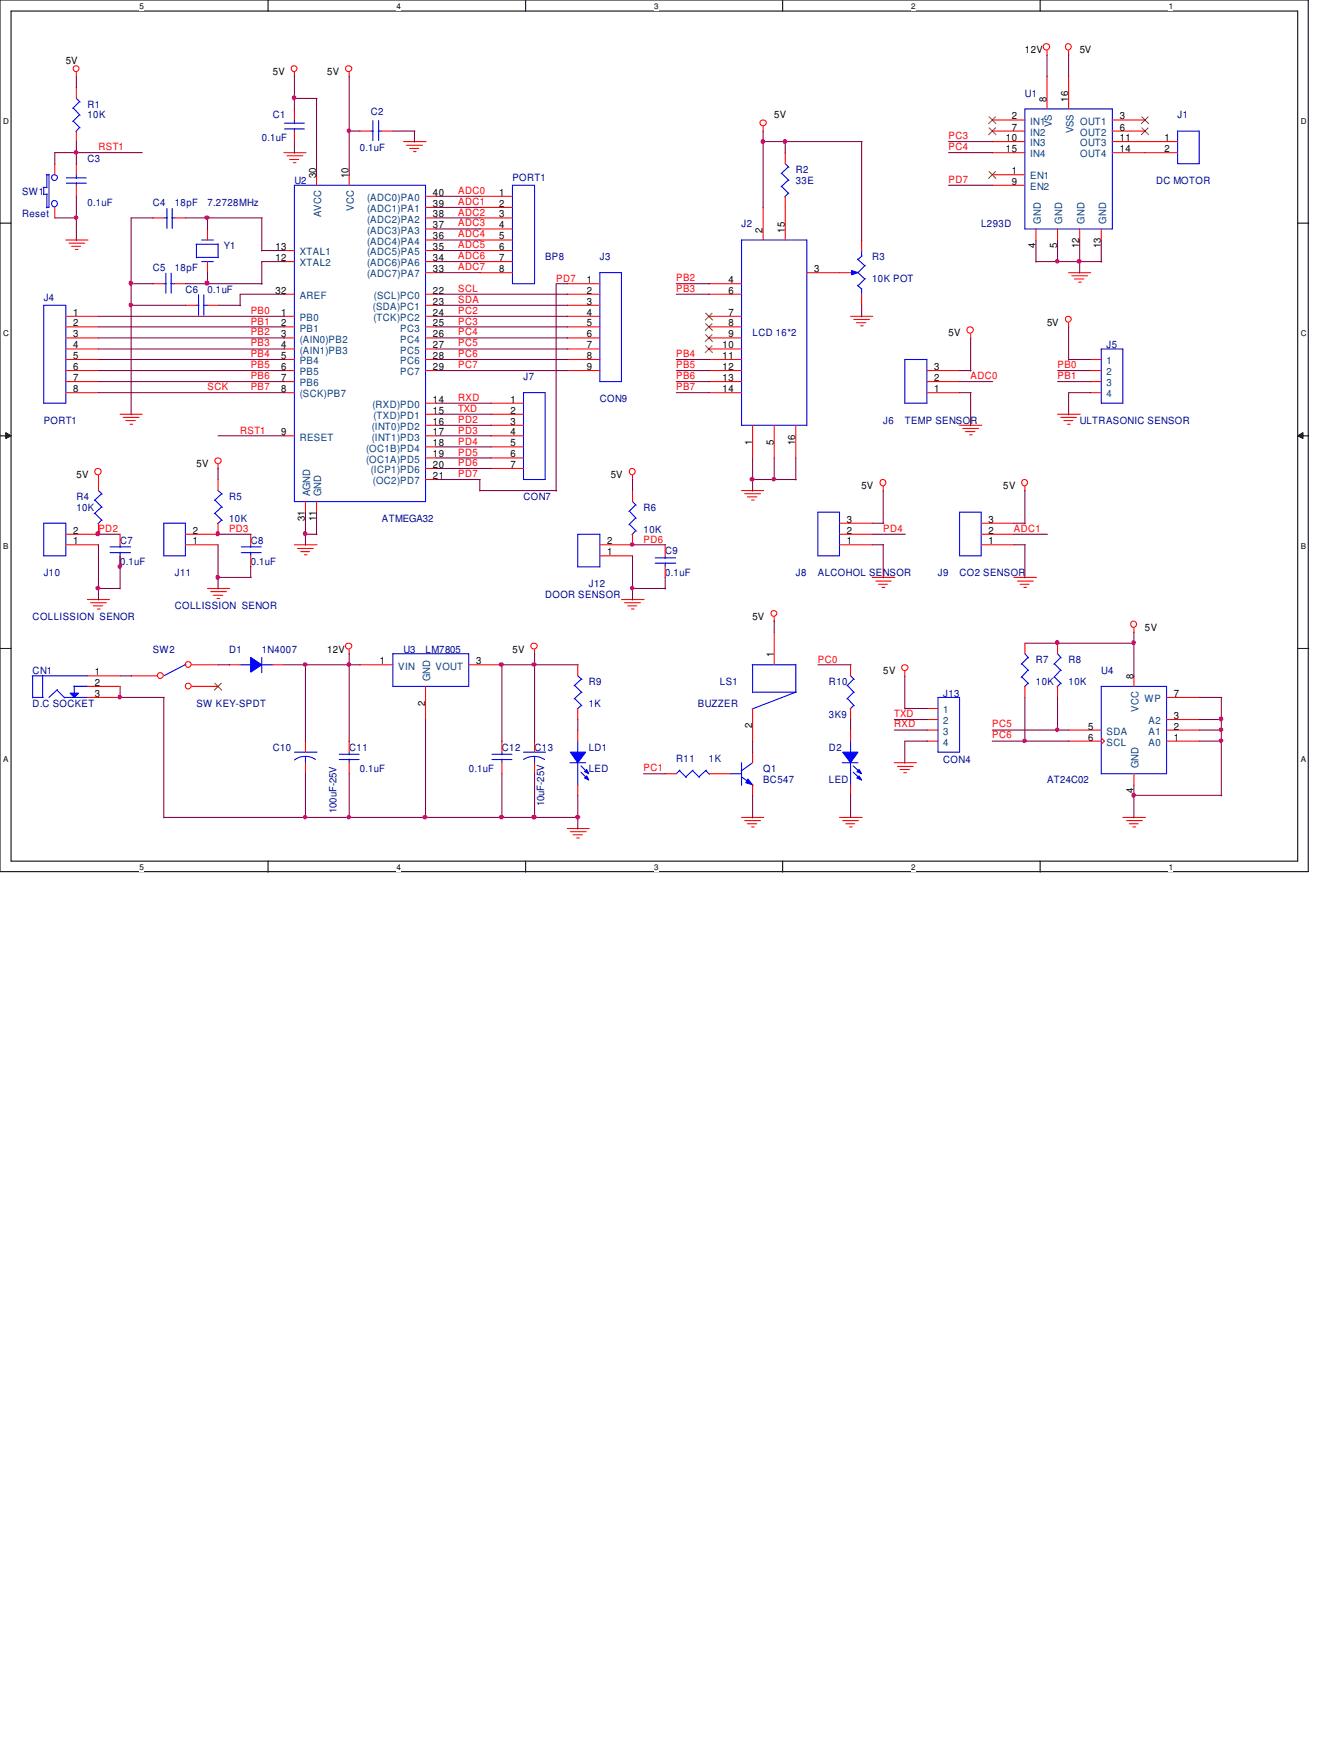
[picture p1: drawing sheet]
<svg xmlns="http://www.w3.org/2000/svg" width="216mm" height="279mm" viewBox="0 0 216 279" stroke-linecap="round" stroke-linejoin="round" font-family="sans-serif">
<path d="M0 0h210.3v140.2h-210.3zM1.8 1.8h206.8v136.7h-206.8z" fill="none" stroke="#000" stroke-width=".17"/>
<g fill="#fff">
<path d="M22.4 .3h.7v1.4h-.7z"/>
<path d="M22.4 138.8h.7v1.4h-.7z"/>
</g>
<path d="M43.1 0v1.8M43.1 138.5v1.8" fill="none" stroke="#000" stroke-width=".17"/>
<g fill="#fff">
<path d="M63.8 .3h.6v1.4h-.6z"/>
<path d="M63.8 138.8h.6v1.4h-.6z"/>
</g>
<path d="M84.5 0v1.8M84.5 138.5v1.8" fill="none" stroke="#000" stroke-width=".17"/>
<g fill="#fff">
<path d="M105.2 .3h.6v1.4h-.6z"/>
<path d="M105.2 138.8h.6v1.4h-.6z"/>
</g>
<path d="M125.8 0v1.8M125.8 138.5v1.8" fill="none" stroke="#000" stroke-width=".17"/>
<g fill="#fff">
<path d="M146.5 .3h.7v1.4h-.7z"/>
<path d="M146.5 138.8h.7v1.4h-.7z"/>
</g>
<path d="M167.2 0v1.8M167.2 138.5v1.8" fill="none" stroke="#000" stroke-width=".17"/>
<g fill="#fff">
<path d="M187.9 .3h.7v1.4h-.7z"/>
<path d="M187.9 138.8h.7v1.4h-.7z"/>
<path d="M.5 18.8h.9v1.4h-.9z"/>
<path d="M209.1 18.8h1v1.4h-1z"/>
<path d="M.5 52.9h.9v1.5h-.9z"/>
<path d="M209.1 52.9h1v1.5h-1z"/>
</g>
<path d="M0 35.9h1.8M208.6 35.9h1.8" fill="none" stroke="#000" stroke-width=".17"/>
<g fill="#fff">
<path d="M.5 87.1h.9v1.5h-.9z"/>
<path d="M209.1 87.1h.9v1.5h-.9z"/>
</g>
<path d="M0 70.1h1.8M208.6 70.1h1.8" fill="none" stroke="#000" stroke-width=".17"/>
<path d="M.9 69.6l.9 .5-.9 .4zM208.6 70.1l.9-.5v.9z" fill="#000"/>
<path d="M.9 69.6l.9 .5-.9 .4zM208.6 70.1l.9-.5v.9z" fill="none" stroke="#000" stroke-width=".16"/>
<g fill="#fff">
<path d="M.5 121.3h.8v1.5h-.8z"/>
<path d="M209.1 121.3h.8v1.5h-.8z"/>
</g>
<path d="M0 104.3h1.8M208.6 104.3h1.8" fill="none" stroke="#000" stroke-width=".17"/>
<g fill="none" stroke="#f00" stroke-width=".17">
<path d="M12.3 11.6v.8M47.3 11.6v.8M56.1 11.6v.8M168.3 8.1v.8M171.8 8.1v.8M10.6 38.6h3.5M11.1 39.1h2.5M11.5 39.6h1.5M45.6 24.6h3.6M46.1 25.1h2.6M46.6 25.7h1.4M47.2 26.2h.4"/>
<path d="M50.9 28.1v1.7M56.1 28.1v1.7M64.9 22.8h3.6M65.4 23.4h2.5M65.9 23.9h1.4M66.5 24.4h.4M68.4 38.6h1.7M68.4 31.6h1.7M68.4 33.4h1.7M68.4 35.1h1.7M68.4 36.8h1.7M122.7 20.3v.9"/>
<path d="M184.1 24.6h5.2M184.1 22.8h5.2M10.6 50.9h5.2M10.6 52.6h5.2M10.6 54.4h5.2M10.6 56.1h5.2M10.6 57.8h5.2M10.6 59.6h5.2M12.1 40.1h.4M45.6 50.9h1.7M45.6 40.3h1.7M45.6 42.1h1.7"/>
<path d="M45.6 47.3h1.7M45.6 52.6h1.7M45.6 54.4h1.7M45.6 56.1h1.7M45.6 57.8h1.7M45.6 59.6h1.7M68.4 50.9h1.7M68.4 43.9h1.7M68.4 40.3h1.7M68.4 42.1h1.7M68.4 47.3h1.7M68.4 49.1h1.7"/>
<path d="M68.4 52.6h1.7M68.4 54.4h1.7M68.4 56.1h1.7M68.4 57.8h1.7M68.4 59.6h1.7M136.7 50.9h3.6M137.2 51.4h2.6M137.7 51.9h1.5M138.3 52.4h.5M156 53.7v.7M171.8 51.9v.8M171.8 43.9h3.5"/>
<path d="M172.3 44.4h2.5M172.7 44.9h1.5M173.4 45.4h.4M175.3 57.8h1.7M175.3 59.6h1.7M10.6 61.4h5.2M10.6 63.2h5.2M15.8 76.5v.7M19.3 66.6h3.6M19.8 67.1h2.6M20.2 67.6h1.6M20.9 68.2h.4"/>
<path d="M35.1 74.7v.7M45.6 70.1h1.7M45.6 61.4h1.7M45.6 63.2h1.7M68.4 66.6h1.7M68.4 68.4h1.7M68.4 70.1h1.7M68.4 64.9h1.7M68.4 71.9h1.7M68.4 73.7h1.7M68.4 75.4h1.7M68.4 77.1h1.7"/>
<path d="M101.7 76.5v.7M119.2 78.9h3.6M119.7 79.4h2.6M120.1 79.9h1.6M142 78.2v.8M154.3 68.4h3.5M154.8 68.9h2.5M155.2 69.4h1.5M155.9 69.9h.4M164.8 78.2v.8M170 66.6h3.7M170.5 67.1h2.6"/>
<path d="M171 67.6h1.5M171.6 68.2h.4M175.3 61.4h1.7M175.3 63.2h1.7M14.1 96.4h3.5M14.6 96.9h2.5M15 97.5h1.5M15.7 98h.4M33.4 94.7h3.5M33.9 95.2h2.5M34.3 95.8h1.5M34.9 96.3h.4"/>
<path d="M40.3 85.9v1.7M40.3 89.4v1.8M47.3 87.6h3.7M47.8 88.2h2.6M48.3 88.7h1.5M48.9 89.2h.5M49.1 80.7v1.7M50.9 80.7v1.7M96.4 87.6h5.3M96.4 89.4h5.3M99.9 96.4h3.6M100.4 96.9h2.6"/>
<path d="M100.9 97.5h1.5M101.5 98h.4M120.8 80.4h.4M124.5 99.2v.8M140.2 92.9h3.6M140.8 93.5h2.5M141.2 94h1.5M141.8 94.5h.4M157.7 87.6h5.3M157.7 85.9h5.3M157.7 84.2h5.3M163 92.9h3.6"/>
<path d="M163.6 93.5h2.5M164 94h1.4M164.6 94.5h.4M49.1 119.2v1.8M56.1 104.5v.7M85.9 104.5v.7M145.5 108v.8M182.3 101v.8M49.1 122.7v1.8M91.2 133.3h3.5M91.7 133.8h2.5M92.1 134.3h1.5"/>
<path d="M92.7 134.8h.4M106.9 124.5h1.8M114 124.5h1.7M119.2 131.5h3.6M119.7 132h2.6M120.1 132.5h1.6M120.8 133h.4M135 131.5h3.6M135.5 132h2.5M136 132.5h1.4M136.6 133h.4M143.8 122.7h3.5"/>
<path d="M144.3 123.3h2.5M144.7 123.8h1.5M145.3 124.3h.4M180.5 131.5h3.6M181.1 132h2.5M181.5 132.5h1.5M182.1 133h.4"/>
<circle cx="12.2" cy="11" r=".48"/>
<circle cx="47.3" cy="11" r=".48"/>
<circle cx="56.1" cy="11" r=".5"/>
<circle cx="122.7" cy="19.8" r=".5"/>
<circle cx="168.2" cy="7.5" r=".52"/>
<circle cx="171.7" cy="7.5" r=".5"/>
<circle cx="155.9" cy="53.1" r=".52"/>
<circle cx="171.7" cy="51.3" r=".48"/>
<circle cx="15.7" cy="75.9" r=".52"/>
<circle cx="35.1" cy="74.1" r=".5"/>
<circle cx="101.6" cy="75.9" r=".5"/>
<circle cx="141.9" cy="77.6" r=".5"/>
<circle cx="164.7" cy="77.6" r=".5"/>
<circle cx="124.4" cy="98.7" r=".48"/>
<circle cx="56.1" cy="103.9" r=".5"/>
<circle cx="85.9" cy="103.9" r=".5"/>
<circle cx="145.5" cy="107.4" r=".5"/>
<circle cx="182.2" cy="100.4" r=".5"/>
</g>
<g fill="none" stroke="#00f" stroke-width=".17">
<path d="M47.3 29.8h21.1v50.9h-21.1zM189.3 21.1h3.5v5.2h-3.5zM7 49.1h3.6v15.8h-3.6zM177 56.1h3.5v8.8h-3.5zM38.8 88.9h3.2M38.8 88h3.2M40.3 87.6v.5M40.3 88.8v.6M92.9 85.9h3.5v5.3h-3.5zM154.3 82.4h3.4v7h-3.4zM92.9 119.2v1.9M47.3 121h3.7"/>
<path d="M49.1 121.7v1.1M50.7 122.2a2.88 2.88 0 0 0-3.4 .1M91.6 122.7h2.5M92.9 122.7v3.6M109.2 124l1.1 1.1M109.3 123.9l-.6 .6M111.3 124l1.1 1.1M111.4 123.9l-1.2 1.1M113.5 124l.5 .5M113.5 123.9l-1.1 1.1"/>
</g>
<path d="M91.7 121h2.4l-1.2 1.7z" fill-rule="evenodd" fill="#00f"/>
<path d="M91.7 121h2.4l-1.2 1.7z" fill="none" stroke="#00f" stroke-width=".17"/>
<path d="M94.3 124.8l.4 .7-.7-.4z" fill-rule="evenodd" fill="#00f"/>
<path d="M94.3 124.8l.4 .7-.7-.4z" fill="none" stroke="#00f" stroke-width=".17"/>
<path d="M94.3 123.8l.4 .7-.7-.4z" fill-rule="evenodd" fill="#00f"/>
<g fill="none" stroke="#00f" stroke-width=".17">
<path d="M164.8 17.5h14v19.3h-14zM6.9 30.1h.6M7 30.1v1.2M7 31.2h.6M7.5 28.1h.4M7.5 28.1v2.1M7.5 31.2v2.2M7.9 28v5.4h-.4M82.4 29.8h3.5v15.8h-3.5zM125.6 27.9l1.2 1.1M125.6 30l1.2 1.2M126.2 26.3l.6 .6"/>
<path d="M126.7 26.8l-1.1 1.1M126.7 29l-1.1 1.1M126.7 31.1l-.5 .6M26.3 84.2h3.5v5.2h-3.5zM131.5 82.4h3.5v7h-3.5zM29.9 106.8l-3.6 1.9M38.6 106.9h1.8M42.1 105.7v2.5M42.1 106.9h1.8M136.2 110.2l1.1 1.2M136.2 112.4l1.1 1.1M136.7 108.7l.6 .6"/>
<path d="M137.2 109.2l-1.1 1.1M137.2 111.3l-1.1 1.1M137.2 113.5l-.5 .5M54.5 122.2h3.2M54.5 121.3h3.2M56.1 121v.4M56.1 122.1v.6M79.1 122.2h3.2M79.1 121.3h3.2M80.7 121v.4M80.7 122.1v.6M93.4 123.2l1.1 1.1"/>
<path d="M93.4 124.2l1.1 1.1M94.3 123.8l.4 .7-.7-.4z"/>
<circle cx="8.7" cy="32.8" r=".5"/>
<circle cx="8.8" cy="28.6" r=".48"/>
</g>
<g fill="none" stroke="#f00" stroke-width=".17">
<path d="M159.5 19.3h5.3M168.3 12.3v5.2M171.8 12.3v5.2M178.8 19.3h5.3M8.8 26.3v1.8M8.8 33.4v1.7M77.1 31.6h5.3M77.1 33.4h5.3M77.1 35.1h5.3M77.1 36.8h5.3M77.1 38.6h5.3M126.2 24.6v1.7"/>
<path d="M126.2 31.6v1.8M159.5 21.1h5.3M159.5 22.8h5.3M159.5 24.6h5.3M159.5 28.1h5.3M159.5 29.8h5.3M166.5 36.8v1.8M170 36.8v1.8M173.6 36.8v1.8M177 36.8v1.8M178.8 21.1h5.3M178.8 22.8h5.3"/>
<path d="M178.8 24.6h5.3M77.1 40.3h5.3M77.1 42.1h5.3M77.1 43.9h5.3M29.8 87.6h5.3M29.8 85.9h5.3M135 87.6h5.2M135 85.9h5.2M135 84.2h5.2M21.1 108.7h4.2M30.8 106.9h4.3M30.8 110.4h4.3"/>
<path d="M56.1 119.2v1.8M80.7 119.2v1.8M92.9 117.4v1.8M136.7 106.9v1.8M136.7 114v1.7M56.1 122.7v1.8M80.7 122.7v1.8M92.9 126.2v1.7"/>
<circle cx="25.8" cy="108.7" r=".48"/>
<circle cx="30.3" cy="110.4" r=".48"/>
<circle cx="30.3" cy="106.9" r=".48"/>
</g>
<path d="M159 18.8l1.1 1.1M160 18.8l-1.1 1.1M183.6 18.8l1.1 1.1M184.6 18.8l-1.1 1.1M159 20.6l1.1 1.1M159 27.6l1.1 1.1M160 20.6l-1.1 1.1M160 27.6l-1.1 1.1M183.6 20.6l1.1 1.1M184.6 20.6l-1.1 1.1M34.5 109.9l1.1 1.1M35.6 109.9l-1.1 1.1" fill="none" stroke="#804000" stroke-width=".16"/>
<path d="M40.3 105.7l1.8 1.2-1.8 1.2z" fill-rule="evenodd" fill="#00f"/>
<g fill="none" stroke="#00f" stroke-width=".17">
<path d="M45.7 19.8h3.2M47.3 19.3v.6M59.9 19.4v3.2M60.9 19.4v3.2M31.5 39.3h3.6M31.6 39.3v2.2M32.4 38.6h1.9M35.1 39.2v2.2M45.7 20.7h3.2M47.3 20.7v.4M59.6 21.1h.4M60.8 21.1h.6"/>
<path d="M119.2 38.6h10.5v29.8h-10.5zM31.6 49.1h.4M31.6 41.4h3.5M31.9 47.4v3.3M32.4 42.1h1.9M32.7 49.1h.7M32.8 47.4v3.3M96.4 43.9h3.5v17.5h-3.5zM15.8 78.9l.6 .6M16.3 79.4l-1.1 1.1M7 84.2h3.6v5.2h-3.6zM15.2 80.4l1.2 1.2"/>
<path d="M15.2 82.6l1.2 1.1M16.3 81.5l-1.1 1.1M16.3 83.7l-.6 .5M105.3 90.6h3.3M105.3 89.7h3.3M106.9 89.4v.4M106.9 90.5v.7M40.3 105.7l1.8 1.2-1.8 1.2zM63.2 105.2h12.2v5.2h-12.2zM92.4 110.2l1.2 1.2M92.4 112.4l1.2 1.1M92.9 108.7l.7 .6"/>
<path d="M93.5 109.2l-1.2 1.1M93.5 111.3l-1.2 1.1M93.5 113.5l-.7 .5M164.3 106.8l1.1 1.1M164.3 108.9l1.1 1.1M164.8 105.2l.6 .6M165.3 105.7l-1.1 1.1M165.3 107.8l-1.1 1.2M165.3 109.9l-.6 .6M169.5 106.8l1.1 1.1M169.5 108.9l1.1 1.1M170 105.2l.6 .6"/>
<path d="M170.5 105.7l-1.1 1.1M170.5 107.8l-1.1 1.2M170.5 109.9l-.6 .6M177 110.4h10.5v14.1h-10.5zM84.2 122.2a3.1 3.1 0 0 1 3.3 0M84.2 121h3.5M85.9 121.7v1.1"/>
</g>
<g fill="none" stroke="#f00" stroke-width=".17">
<path d="M47.3 17.5v1.8M33.4 36.8v1.8M47.3 21.1v1.7M57.8 21.1h1.8M61.4 21.1h1.8M122.7 33.4v5.2M126.2 33.4v5.2M29.8 49.1h1.8M33.4 49.1h1.7M33.4 42.1v1.8M91.2 49.1h5.2M91.2 45.6h5.2"/>
<path d="M91.2 47.3h5.2M91.2 50.9h5.2M91.2 52.6h5.2M91.2 54.4h5.2M91.2 56.1h5.2M91.2 57.8h5.2M91.2 59.6h5.2M114 45.6h5.2M114 47.3h5.2M114 50.9h5.2M114 52.6h5.2M114 54.4h5.2"/>
<path d="M114 56.1h5.2M114 57.8h5.2M114 59.6h5.2M129.7 43.9h5.3M15.8 77.1v1.8M114 61.4h5.2M114 63.2h5.2M121 68.4v5.3M124.5 68.4v5.3M127.9 68.4v5.3M10.6 87.6h5.2M15.8 84.2v1.7h-5.2"/>
<path d="M106.9 87.6v1.8M106.9 91.2v1.7M36.8 106.9h1.8M43.9 106.9h1.7M57.8 106.9h5.4M68.4 110.4v5.3M75.4 106.9h5.3M85.9 119.2v1.8M92.9 106.9v1.8M92.9 114v1.7M164.8 103.5v1.7M164.8 110.4v1.8"/>
<path d="M170 103.5v1.7M170 110.4v1.8M171.8 119.2h5.2M171.8 117.4h5.2M177 118.7l.5 .5-.5 .5M182.3 108.7v1.7M187.5 119.2h5.3M187.5 117.4h5.3M187.5 115.7h5.3M187.5 112.2h5.3M85.9 122.7v1.8M182.3 124.5v1.7"/>
</g>
<path d="M113.5 50.4l1.1 1.1M113.5 52.1l1.1 1.1M113.5 53.8l1.1 1.1M113.5 55.6l1.1 1.1M114.5 50.4l-1.1 1.1M114.5 52.1l-1.1 1.1M114.5 53.8l-1.1 1.1M114.5 55.6l-1.1 1.1" fill="none" stroke="#804000" stroke-width=".16"/>
<path d="M11.3 111.5h1.3l-.7 .7z" fill="#00f"/>
<g fill="none" stroke="#00f" stroke-width=".17">
<path d="M11.8 17.4l1.1 1.1M11.8 19.5l1.1 1.1M12.3 15.8l.6 .6M12.8 16.3l-1.1 1.1M12.8 18.5l-1.1 1.1M12.8 20.5l-.6 .7M26.3 35.1h.6M26.8 33.5v3.2M27.6 35.1h.5M27.7 33.5v3.2M145.5 57.8h3.5v7.1h-3.5zM5.2 108.7h8.9"/>
<path d="M5.2 112.2h1.7M5.2 108.7v3.6M6.9 108.6v3.6M9.1 111l1.3 1.3M9.2 110.9l-1.3 1.3M10.3 112.2h3.8M11.3 111.5h1.3l-.7 .7zM11.9 110.4h2.2M11.9 110.3v1.2M120.9 106.9h7M121 106.9v4.5M121 111.3h7"/>
<path d="M127.9 106.8v4.5l-7 2.7M136.7 119.2v1.9M135.4 122.7h2.5M136.7 122.7v3.6"/>
</g>
<path d="M12.3 14.1v1.7M12.3 21.1v1.7M24.6 35.1h1.7M28.1 35.1h1.7M149 59.6h5.3M149 63.2h5.3M149 61.4h5.3M14.1 112.2h5.2M14.1 110.4h5.2M14.1 108.7h5.2M121 114v5.2M124.5 101.7v5.2" fill="none" stroke="#f00" stroke-width=".17"/>
<path d="M135.5 121h2.4l-1.2 1.7z" fill-rule="evenodd" fill="#00f"/>
<path d="M135.5 121h2.4l-1.2 1.7z" fill="none" stroke="#00f" stroke-width=".17"/>
<path d="M138.1 124.8l.4 .7-.7-.4z" fill-rule="evenodd" fill="#00f"/>
<path d="M138.1 124.8l.4 .7-.7-.4z" fill="none" stroke="#00f" stroke-width=".17"/>
<path d="M138.1 123.8l.4 .7-.7-.4z" fill-rule="evenodd" fill="#00f"/>
<g fill="none" stroke="#00f" stroke-width=".17">
<path d="M35.1 78.9l.6 .6M35.6 79.4l-1.1 1.1M34.5 80.4l1.2 1.2M34.5 82.6l1.2 1.1M35.6 81.5l-1.1 1.1M35.6 83.7l-.6 .5M117.3 124.5h1.9M119.2 125l1.9 1.3M119.2 122.7v3.6M121 122.7l-1.9 1.3M137.2 123.2l1.1 1.1M137.2 124.2l1.1 1.1"/>
<path d="M138.1 123.8l.4 .7-.7-.4z"/>
</g>
<path d="M35.1 77.1v1.8M35.1 84.2v1.7M136.7 117.4v1.8M136.7 126.2v1.7" fill="none" stroke="#f00" stroke-width=".17"/>
<path d="M120.2 125.3l.8 .9-1.1-.3z" fill="#00f"/>
<path d="M84.2 63.2h3.4v13.9h-3.4zM17.7 88.9h3.3M17.7 88h3.3M19.3 87.6v.5M19.3 88.8v.6M120.2 125.3l.8 .9-1.1-.3z" fill="none" stroke="#00f" stroke-width=".17"/>
<path d="M78.9 64.9h5.3M78.9 66.6h5.3M78.9 68.4h5.3M78.9 70.1h5.3M78.9 71.9h5.3M78.9 73.7h5.3M78.9 75.4h5.3M19.3 85.9v1.7M19.3 89.4v1.8M115.7 124.5h1.7M121 121v1.7M121 126.2v1.7" fill="none" stroke="#f00" stroke-width=".17"/>
<path d="M136.9 43.5l1 .4-1 .3z" fill="#00f"/>
<g fill="none" stroke="#00f" stroke-width=".17">
<path d="M10.7 28.6h3.2M10.7 29.5h3.2M12.3 28.1v.6M12.3 29.4v.4M26.3 45.6h.5M26.7 43.9v3.3M27.4 45.6h.7M27.5 43.9v3.3M136.7 43.9h.4M136.9 43.5l1 .4-1 .3zM137.8 45.9l.7 .6M137.8 43.8l1.2 1.1"/>
<path d="M137.8 41.7l1.2 1.1M138.5 40.2v1M138.5 46.4v.9M138.6 41.1l-.7 .6M139.1 44.8l-1.2 1.2M139.1 42.7l-1.2 1.2M101.2 82.2l1.1 1.2M101.2 84.3l1.1 1.1M101.7 80.7l.6 .6M102.2 81.2l-1.1 1.1M102.2 83.3l-1.1 1.1M102.2 85.3l-.6 .7"/>
<path d="M150.8 112.2h3.5v8.8h-3.5z"/>
</g>
<g fill="none" stroke="#f00" stroke-width=".17">
<path d="M12.3 26.3v1.8M12.3 29.8v1.8M138.5 38.6v1.7M24.6 45.6h1.7M28.1 45.6h1.7M135 43.9h1.7M138.5 47.3v1.8M101.7 78.9v1.8M101.7 85.9v1.7M149 114h1.8M149 115.7h1.8M149 117.4h1.8"/>
<path d="M149 119.2h1.8"/>
</g>
<g fill="none" stroke="#800040" stroke-width=".17">
<path d="M12.3 12.3v1.8M47.3 12.2v5.4M47.3 15.8h3.7M50.9 15.8v12.4M56.1 12.3v15.9M168.3 8.8v3.6M171.8 8.8v3.6M8.8 35.1h3.6M12.3 22.8v3.6M12.3 31.6v7.1M22.9 24.6h-14.1v1.8M24.6 35.1h-3.5v31.6"/>
<path d="M29.8 35.1h12.4M33.4 35.1v1.8M42.1 35.1v5.3M47.3 22.8v1.8M56.1 21.1h1.8M63.2 21.1h3.5M66.6 21.1v1.8M70.1 35.1h7.1M70.1 31.6h7.1M70.1 38.6h7.1M70.1 36.8h7.1M70.1 33.4h7.1"/>
<path d="M122.7 21.1v12.3M122.7 22.8h15.9M126.2 22.8v1.8M138.5 22.8v15.9M152.5 24.6h7.1M152.5 22.8h7.1M152.5 29.8h7.1M166.5 38.6v3.6M170 38.6v3.6M173.6 38.6v5.3M177 38.6v3.6M15.8 59.6h29.9"/>
<path d="M15.8 52.6h29.9M15.8 54.4h29.9M15.8 50.9h29.9M15.8 56.1h29.9M15.8 57.8h29.9M21.1 45.6h3.5M21.1 49.1h8.8M29.8 45.6h12.4M33.4 43.9v1.8M35.1 49.1h3.6M42.1 40.3h3.6M45.7 42.1h-3.6v3.6"/>
<path d="M45.7 47.3h-7.1v1.9M70.1 59.6h21.2M70.1 52.6h21.2M70.1 54.4h21.2M70.1 40.3h7.1M70.1 50.9h21.2M70.1 56.1h21.2M70.1 47.3h21.2M70.1 43.9h7.1M70.1 57.8h21.2M70.1 49.1h21.2M70.1 42.1h7.1"/>
<path d="M91.3 45.6h-1.9v33.4M108.7 59.6h5.3M108.7 45.6h5.3M108.7 47.3h5.3M108.7 57.8h5.3M138.5 49.1v1.9M154.3 59.6h1.8M156 54.4v5.3M166.5 42.1h10.6M170 59.6h5.3M171.8 57.8h3.5M171.8 52.6v5.3"/>
<path d="M15.8 61.4h29.9M15.8 63.2h29.9M35.1 70.1h10.6M35.1 75.3v1.8M70.1 73.7h8.9M70.1 75.4h8.9M70.1 68.4h8.9M70.1 66.6h8.9M70.1 70.1h8.9M70.1 64.9h8.9M70.1 77.1h7.1M70.1 71.9h8.9"/>
<path d="M77.1 77.1v1.9M77.1 78.9h12.4M101.7 77.1v1.9M108.7 61.4h5.3M108.7 63.2h5.3M121 77.1h7M121 73.7v5.3M124.5 73.7v3.5M127.9 73.7v3.5M142 78.9v5.3M154.3 61.4h5.3M154.3 63.2h1.8"/>
<path d="M156 63.2v5.3M164.8 78.9v5.3M170 61.4h5.3M175.3 63.2h-3.5v3.5M15.7 85.9h3.6M15.7 94.7h3.6M15.8 87.6v8.9M19.3 89.4v5.3M35.1 87.6v7.1M35.1 85.9h5.3M35.1 92.9h5.3M40.3 91.1v1.8"/>
<path d="M49.1 82.4v5.3M49.1 85.9h1.9M50.9 82.4v3.6M101.7 94.7h5.3M101.7 89.4v7.1M101.7 87.6h5.3M106.9 92.9v1.8M124.5 99.8v1.9M140.2 85.9h5.3M140.2 87.6h1.9M140.2 84.2h1.9M142 87.6v5.4"/>
<path d="M163 85.9h5.4M163 87.6h1.8M163 84.2h1.8M164.8 87.6v5.4M19.3 110.4v1.9M19.3 112.2h7.1M19.3 108.7h1.9M26.3 112.2v19.4M35.1 106.9h1.8M45.6 106.9h12.3M49.1 106.9v12.4M56.1 105.2v14.1"/>
<path d="M68.4 115.7v15.9M85.9 105.2v14.1M92.9 115.7v1.8M93 106.9h-12.3v12.4M121 119.2v1.9M131.5 106.9h5.3M136.7 115.7v1.7M143.8 115.7h5.3M143.8 117.4h5.3M145.5 108.7v5.3M145.5 114h3.6M149.1 119.2h-3.6v3.6"/>
<path d="M159.5 117.4h12.4M159.5 119.2h12.4M164.8 103.5h17.6M164.8 112.2v7.1M170 112.2v5.3M182.3 101.7v7.1M192.8 115.7h3.6M192.8 117.4h3.6M192.8 119.2h3.6M192.8 112.2h3.6M196.3 112.2v15.8M26.3 131.5h66.7"/>
<path d="M49.1 124.5v7.1M56.1 124.5v7.1M80.7 124.5v7.1M85.9 124.5v7.1M92.9 127.9v5.5M103.5 124.5h3.5M121 127.9v3.7M136.7 127.8v3.7M182.3 127.9h14.1M182.3 126.2v5.4"/>
</g>
<circle cx="12.2" cy="35" r=".31" fill="#f0f"/>
<circle cx="12.2" cy="35" r=".31" fill="none" stroke="#f0f" stroke-width=".17"/>
<circle cx="33.3" cy="35" r=".33" fill="#f0f"/>
<circle cx="33.3" cy="35" r=".33" fill="none" stroke="#f0f" stroke-width=".17"/>
<circle cx="33.3" cy="45.5" r=".35" fill="#f0f"/>
<circle cx="33.3" cy="45.5" r=".35" fill="none" stroke="#f0f" stroke-width=".17"/>
<circle cx="12.2" cy="24.5" r=".31" fill="#f0f"/>
<circle cx="12.2" cy="24.5" r=".31" fill="none" stroke="#f0f" stroke-width=".17"/>
<circle cx="49.1" cy="106.9" r=".31" fill="#f0f"/>
<circle cx="49.1" cy="106.9" r=".31" fill="none" stroke="#f0f" stroke-width=".17"/>
<circle cx="56.1" cy="106.9" r=".31" fill="#f0f"/>
<circle cx="56.1" cy="106.9" r=".31" fill="none" stroke="#f0f" stroke-width=".17"/>
<circle cx="47.3" cy="15.7" r=".33" fill="#f0f"/>
<circle cx="47.3" cy="15.7" r=".33" fill="none" stroke="#f0f" stroke-width=".17"/>
<circle cx="122.6" cy="22.8" r=".33" fill="#f0f"/>
<circle cx="122.6" cy="22.8" r=".33" fill="none" stroke="#f0f" stroke-width=".17"/>
<circle cx="21" cy="45.5" r=".33" fill="#f0f"/>
<circle cx="21" cy="45.5" r=".33" fill="none" stroke="#f0f" stroke-width=".17"/>
<circle cx="21" cy="49.1" r=".31" fill="#f0f"/>
<circle cx="21" cy="49.1" r=".31" fill="none" stroke="#f0f" stroke-width=".17"/>
<circle cx="85.9" cy="131.4" r=".33" fill="#f0f"/>
<circle cx="85.9" cy="131.4" r=".33" fill="none" stroke="#f0f" stroke-width=".17"/>
<circle cx="92.9" cy="131.4" r=".33" fill="#f0f"/>
<circle cx="92.9" cy="131.4" r=".33" fill="none" stroke="#f0f" stroke-width=".17"/>
<circle cx="80.6" cy="106.9" r=".33" fill="#f0f"/>
<circle cx="80.6" cy="106.9" r=".33" fill="none" stroke="#f0f" stroke-width=".17"/>
<circle cx="56.1" cy="21" r=".31" fill="#f0f"/>
<circle cx="56.1" cy="21" r=".31" fill="none" stroke="#f0f" stroke-width=".17"/>
<circle cx="85.9" cy="106.9" r=".33" fill="#f0f"/>
<circle cx="85.9" cy="106.9" r=".33" fill="none" stroke="#f0f" stroke-width=".17"/>
<circle cx="126.2" cy="22.8" r=".33" fill="#f0f"/>
<circle cx="126.2" cy="22.8" r=".33" fill="none" stroke="#f0f" stroke-width=".17"/>
<circle cx="35" cy="92.9" r=".33" fill="#f0f"/>
<circle cx="35" cy="92.9" r=".33" fill="none" stroke="#f0f" stroke-width=".17"/>
<circle cx="15.7" cy="85.8" r=".35" fill="#f0f"/>
<circle cx="15.7" cy="85.8" r=".35" fill="none" stroke="#f0f" stroke-width=".17"/>
<circle cx="19.3" cy="91.1" r=".31" fill="#f0f"/>
<circle cx="19.3" cy="91.1" r=".31" fill="none" stroke="#f0f" stroke-width=".17"/>
<circle cx="56.1" cy="131.4" r=".31" fill="#f0f"/>
<circle cx="56.1" cy="131.4" r=".31" fill="none" stroke="#f0f" stroke-width=".17"/>
<circle cx="80.6" cy="131.4" r=".33" fill="#f0f"/>
<circle cx="80.6" cy="131.4" r=".33" fill="none" stroke="#f0f" stroke-width=".17"/>
<circle cx="15.8" cy="94.6" r=".33" fill="#f0f"/>
<circle cx="15.8" cy="94.6" r=".33" fill="none" stroke="#f0f" stroke-width=".17"/>
<circle cx="49" cy="85.8" r=".33" fill="#f0f"/>
<circle cx="49" cy="85.8" r=".33" fill="none" stroke="#f0f" stroke-width=".17"/>
<circle cx="120.9" cy="77.1" r=".33" fill="#f0f"/>
<circle cx="120.9" cy="77.1" r=".33" fill="none" stroke="#f0f" stroke-width=".17"/>
<circle cx="124.4" cy="77.1" r=".31" fill="#f0f"/>
<circle cx="124.4" cy="77.1" r=".31" fill="none" stroke="#f0f" stroke-width=".17"/>
<circle cx="49.1" cy="131.4" r=".31" fill="#f0f"/>
<circle cx="49.1" cy="131.4" r=".31" fill="none" stroke="#f0f" stroke-width=".17"/>
<circle cx="68.3" cy="131.4" r=".33" fill="#f0f"/>
<circle cx="68.3" cy="131.4" r=".33" fill="none" stroke="#f0f" stroke-width=".17"/>
<circle cx="85.9" cy="131.4" r=".33" fill="#f0f"/>
<circle cx="85.9" cy="131.4" r=".33" fill="none" stroke="#f0f" stroke-width=".17"/>
<circle cx="35" cy="85.8" r=".33" fill="#f0f"/>
<circle cx="35" cy="85.8" r=".33" fill="none" stroke="#f0f" stroke-width=".17"/>
<circle cx="101.6" cy="94.6" r=".31" fill="#f0f"/>
<circle cx="101.6" cy="94.6" r=".31" fill="none" stroke="#f0f" stroke-width=".17"/>
<circle cx="101.6" cy="87.6" r=".31" fill="#f0f"/>
<circle cx="101.6" cy="87.6" r=".31" fill="none" stroke="#f0f" stroke-width=".17"/>
<circle cx="169.9" cy="103.4" r=".33" fill="#f0f"/>
<circle cx="169.9" cy="103.4" r=".33" fill="none" stroke="#f0f" stroke-width=".17"/>
<circle cx="182.2" cy="127.9" r=".33" fill="#f0f"/>
<circle cx="182.2" cy="127.9" r=".33" fill="none" stroke="#f0f" stroke-width=".17"/>
<circle cx="182.2" cy="103.4" r=".33" fill="#f0f"/>
<circle cx="182.2" cy="103.4" r=".33" fill="none" stroke="#f0f" stroke-width=".17"/>
<circle cx="173.5" cy="42" r=".33" fill="#f0f"/>
<circle cx="173.5" cy="42" r=".33" fill="none" stroke="#f0f" stroke-width=".17"/>
<circle cx="170" cy="117.4" r=".31" fill="#f0f"/>
<circle cx="170" cy="117.4" r=".31" fill="none" stroke="#f0f" stroke-width=".17"/>
<circle cx="196.3" cy="115.6" r=".33" fill="#f0f"/>
<circle cx="196.3" cy="115.6" r=".33" fill="none" stroke="#f0f" stroke-width=".17"/>
<circle cx="164.7" cy="119.2" r=".31" fill="#f0f"/>
<circle cx="164.7" cy="119.2" r=".31" fill="none" stroke="#f0f" stroke-width=".17"/>
<circle cx="170" cy="42" r=".31" fill="#f0f"/>
<circle cx="170" cy="42" r=".31" fill="none" stroke="#f0f" stroke-width=".17"/>
<circle cx="196.3" cy="119.2" r=".31" fill="#f0f"/>
<circle cx="196.3" cy="119.2" r=".31" fill="none" stroke="#f0f" stroke-width=".17"/>
<circle cx="196.3" cy="117.4" r=".31" fill="#f0f"/>
<circle cx="196.3" cy="117.4" r=".31" fill="none" stroke="#f0f" stroke-width=".17"/>
<circle cx="19.3" cy="112.1" r=".31" fill="#f0f"/>
<circle cx="19.3" cy="112.1" r=".31" fill="none" stroke="#f0f" stroke-width=".17"/>
<g font-size="1.6">
<text x="10.6" y="10.3">5V</text>
<text x="164.8" y="8.6">12V</text>
<text x="173.6" y="8.6">5V</text>
<text x="43.9" y="12.1">5V</text>
<text x="52.6" y="12.1">5V</text>
<text x="168.2" y="16.3" transform="rotate(-90 168.2 16.3)">8</text>
<text x="171.7" y="16.3" transform="rotate(-90 171.7 16.3)">16</text>
<text x="124.5" y="19">5V</text>
<text x="161.7" y="22.7">10</text>
<text x="162.6" y="19.2">2</text>
<text x="162.6" y="21">7</text>
<text x="180" y="19.2">3</text>
<text x="180" y="21">6</text>
<text x="180" y="22.7">11</text>
<text x="187.2" y="22.7">1</text>
<text x="50.8" y="28.6" transform="rotate(-90 50.8 28.6)">30</text>
<text x="56" y="28.6" transform="rotate(-90 56 28.6)">10</text>
<text x="161.7" y="24.5">15</text>
<text x="162.6" y="28">1</text>
<text x="162.6" y="29.7">9</text>
<text x="180" y="24.5">14</text>
<text x="187.2" y="24.5">2</text>
<text x="69.6" y="31.5">40</text>
<text x="69.6" y="33.3">39</text>
<text x="69.6" y="35">38</text>
<text x="80.3" y="31.5">1</text>
<text x="80.3" y="33.3">2</text>
<text x="80.3" y="35">3</text>
<text x="44.3" y="40.2">13</text>
<text x="44.3" y="42">12</text>
<text x="69.6" y="36.7">37</text>
<text x="69.6" y="38.5">36</text>
<text x="69.6" y="40.2">35</text>
<text x="69.6" y="42">34</text>
<text x="80.3" y="36.7">4</text>
<text x="80.3" y="38.5">5</text>
<text x="80.3" y="40.2">6</text>
<text x="80.3" y="42">7</text>
<text x="122.6" y="37.4" transform="rotate(-90 122.6 37.4)">2</text>
<text x="126.2" y="37.4" transform="rotate(-90 126.2 37.4)">15</text>
<text x="166.5" y="40" transform="rotate(-90 166.5 40)">4</text>
<text x="169.9" y="40" transform="rotate(-90 169.9 40)">5</text>
<text x="173.5" y="40" transform="rotate(-90 173.5 40)">12</text>
<text x="177" y="40" transform="rotate(-90 177 40)">13</text>
<text x="44.3" y="47.2">32</text>
<text x="69.6" y="47.2">22</text>
<text x="69.6" y="43.8">33</text>
<text x="80.3" y="43.8">8</text>
<text x="94.3" y="45.6">1</text>
<text x="94.3" y="47.2">2</text>
<text x="117.1" y="45.6">4</text>
<text x="117.1" y="47.2">6</text>
<text x="130.9" y="43.8">3</text>
<text x="11.8" y="50.8">1</text>
<text x="11.8" y="52.5">2</text>
<text x="45.2" y="50.8">1</text>
<text x="45.2" y="52.5">2</text>
<text x="69.6" y="49">23</text>
<text x="69.6" y="50.8">24</text>
<text x="69.6" y="52.5">25</text>
<text x="94.3" y="49">3</text>
<text x="94.3" y="50.8">4</text>
<text x="94.3" y="52.5">5</text>
<text x="117.1" y="50.8">7</text>
<text x="117.1" y="52.5">8</text>
<text x="168.3" y="52.4">5V</text>
<text x="11.8" y="54.3">3</text>
<text x="11.8" y="56">4</text>
<text x="11.8" y="57.7">5</text>
<text x="11.8" y="59.5">6</text>
<text x="45.2" y="54.3">3</text>
<text x="45.2" y="56">4</text>
<text x="45.2" y="57.7">5</text>
<text x="45.2" y="59.5">6</text>
<text x="69.6" y="54.3">26</text>
<text x="69.6" y="56">27</text>
<text x="69.6" y="57.7">28</text>
<text x="69.6" y="59.5">29</text>
<text x="94.3" y="54.3">6</text>
<text x="94.3" y="56">7</text>
<text x="94.3" y="57.7">8</text>
<text x="94.3" y="59.5">9</text>
<text x="116.2" y="56">10</text>
<text x="116.2" y="57.7">11</text>
<text x="116.2" y="59.5">12</text>
<text x="117.1" y="54.3">9</text>
<text x="150.2" y="59.5">3</text>
<text x="152.5" y="54.1">5V</text>
<text x="11.8" y="61.3">7</text>
<text x="11.8" y="63.1">8</text>
<text x="45.2" y="61.3">7</text>
<text x="45.2" y="63.1">8</text>
<text x="69.6" y="64.8">14</text>
<text x="82" y="64.8">1</text>
<text x="116.2" y="61.3">13</text>
<text x="116.2" y="63.1">14</text>
<text x="150.2" y="63.1">1</text>
<text x="150.2" y="61.3">2</text>
<text x="45.2" y="70">9</text>
<text x="69.6" y="66.5">15</text>
<text x="69.6" y="68.3">16</text>
<text x="69.6" y="70">17</text>
<text x="69.6" y="71.8">18</text>
<text x="82" y="66.5">2</text>
<text x="82" y="68.3">3</text>
<text x="82" y="70">4</text>
<text x="82" y="71.8">5</text>
<text x="120.9" y="71.5" transform="rotate(-90 120.9 71.5)">1</text>
<text x="124.4" y="71.5" transform="rotate(-90 124.4 71.5)">5</text>
<text x="127.8" y="71.5" transform="rotate(-90 127.8 71.5)">16</text>
<text x="12.3" y="76.9">5V</text>
<text x="31.6" y="75.2">5V</text>
<text x="69.6" y="73.6">19</text>
<text x="69.6" y="75.3">20</text>
<text x="69.6" y="77">21</text>
<text x="82" y="73.6">6</text>
<text x="82" y="75.3">7</text>
<text x="98.2" y="76.9">5V</text>
<text x="49" y="83.8" transform="rotate(-90 49 83.8)">31</text>
<text x="50.8" y="83.8" transform="rotate(-90 50.8 83.8)">11</text>
<text x="138.5" y="78.7">5V</text>
<text x="161.3" y="78.7">5V</text>
<text x="11.8" y="87.5">1</text>
<text x="11.8" y="85.9">2</text>
<text x="31" y="87.5">1</text>
<text x="31" y="85.9">2</text>
<text x="97.6" y="89.3">1</text>
<text x="97.6" y="87.5">2</text>
<text x="136.1" y="87.5">1</text>
<text x="136.1" y="85.9">2</text>
<text x="136.1" y="84.1">3</text>
<text x="158.9" y="87.5">1</text>
<text x="158.9" y="85.9">2</text>
<text x="158.9" y="84.1">3</text>
<text x="121" y="99.7">5V</text>
<text x="184.1" y="101.4">5V</text>
<text x="52.6" y="105">12V</text>
<text x="61" y="106.8">1</text>
<text x="76.5" y="106.8">3</text>
<text x="82.4" y="105">5V</text>
<text x="124.4" y="105.7" transform="rotate(-90 124.4 105.7)">1</text>
<text x="15.2" y="112.1">3</text>
<text x="15.2" y="110.3">2</text>
<text x="15.2" y="108.6">1</text>
<text x="68.3" y="113.5" transform="rotate(-90 68.3 113.5)">2</text>
<text x="142" y="108.5">5V</text>
<text x="182.2" y="109.2" transform="rotate(-90 182.2 109.2)">8</text>
<text x="188.7" y="112.1">7</text>
<text x="120.9" y="117.1" transform="rotate(-90 120.9 117.1)">2</text>
<text x="174.9" y="117.3">5</text>
<text x="174.9" y="119.1">6</text>
<text x="188.7" y="119.1">1</text>
<text x="188.7" y="117.3">2</text>
<text x="188.7" y="115.7">3</text>
<text x="182.2" y="127.6" transform="rotate(-90 182.2 127.6)">4</text>
</g>
<g font-size="1.6" fill="#000080">
<text x="14.1" y="17.4">R1</text>
<text x="164.8" y="15.6">U1</text>
<text x="14.1" y="19">10K</text>
<text x="42.1" y="22.6">0.1uF</text>
<text x="43.9" y="19">C1</text>
<text x="59.6" y="18.5">C2</text>
<text x="189.3" y="19">J1</text>
<text x="14.1" y="26.1">C3</text>
<text x="47.3" y="29.6">U2</text>
<text x="57.8" y="24.3">0.1uF</text>
<text x="82.4" y="29">PORT1</text>
<text x="127.9" y="27.9">R2</text>
<text x="127.9" y="29.6">33E</text>
<text x="185.8" y="29.6">DC MOTOR</text>
<text x="3.6" y="31.3">SW1</text>
<text x="3.6" y="34.9">Reset</text>
<text x="14.1" y="33.1">0.1uF</text>
<text x="24.6" y="33.1">C4</text>
<text x="28.1" y="33.1">18pF</text>
<text x="33.4" y="33.1">7.2728MHz</text>
<text x="36" y="40.1">Y1</text>
<text x="87.6" y="41.8">BP8</text>
<text x="96.4" y="41.8">J3</text>
<text x="119.2" y="36.6">J2</text>
<text x="140.2" y="41.8">R3</text>
<text x="157.7" y="36.6">L293D</text>
<text x="24.6" y="43.6">C5</text>
<text x="28.1" y="43.6">18pF</text>
<text x="29.8" y="47.2">C6</text>
<text x="33.4" y="47.2">0.1uF</text>
<text x="140.2" y="45.4">10K POT</text>
<text x="7" y="48.3">J4</text>
<text x="121" y="54.1">LCD 16*2</text>
<text x="177.9" y="56">J5</text>
<text x="84.2" y="61.1">J7</text>
<text x="96.4" y="64.7">CON9</text>
<text x="7" y="68.2">PORT1</text>
<text x="142" y="68.2">J6</text>
<text x="145.5" y="68.2">TEMP SENSOR</text>
<text x="173.6" y="68.2">ULTRASONIC SENSOR</text>
<text x="12.3" y="80.4">R4</text>
<text x="12.3" y="82.2">10K</text>
<text x="36.8" y="80.4">R5</text>
<text x="36.8" y="83.9">10K</text>
<text x="61.4" y="83.9">ATMEGA32</text>
<text x="84.2" y="80.4">CON7</text>
<text x="103.5" y="82.2">R6</text>
<text x="19.3" y="87.5">C7</text>
<text x="40.3" y="87.5">C8</text>
<text x="103.5" y="85.7">10K</text>
<text x="106.9" y="89.2">C9</text>
<text x="7" y="92.7">J10</text>
<text x="19.3" y="90.9">0.1uF</text>
<text x="28.1" y="92.7">J11</text>
<text x="40.3" y="90.9">0.1uF</text>
<text x="94.7" y="94.4">J12</text>
<text x="106.9" y="92.7">0.1uF</text>
<text x="127.9" y="92.7">J8</text>
<text x="131.5" y="92.7">ALCOHOL SENSOR</text>
<text x="150.8" y="92.7">J9</text>
<text x="154.3" y="92.7">CO2 SENSOR</text>
<text x="5.2" y="99.7">COLLISSION SENOR</text>
<text x="28.1" y="98">COLLISSION SENOR</text>
<text x="87.6" y="96.2">DOOR SENSOR</text>
<text x="24.6" y="105">SW2</text>
<text x="36.8" y="105">D1</text>
<text x="42.1" y="105">1N4007</text>
<text x="64.9" y="105">U3</text>
<text x="68.4" y="105">LM7805</text>
<text x="166.5" y="106.7">R7</text>
<text x="171.8" y="106.7">R8</text>
<text x="5.2" y="108.5">CN1</text>
<text x="5.2" y="113.7">D.C SOCKET</text>
<text x="31.6" y="113.7">SW KEY-SPDT</text>
<text x="94.7" y="110.2">R9</text>
<text x="94.7" y="113.7">1K</text>
<text x="112.2" y="113.7">BUZZER</text>
<text x="115.7" y="110.2">LS1</text>
<text x="133.3" y="110.2">R10</text>
<text x="151.6" y="112.1">J13</text>
<text x="166.5" y="110.2">10K</text>
<text x="171.8" y="110.2">10K</text>
<text x="177" y="108.5">U4</text>
<text x="133.3" y="115.5">3K9</text>
<text x="43.9" y="120.7">C10</text>
<text x="56.1" y="120.7">C11</text>
<text x="57.8" y="124.2">0.1uF</text>
<text x="75.4" y="124.2">0.1uF</text>
<text x="80.7" y="120.7">C12</text>
<text x="85.9" y="120.7">C13</text>
<text x="94.7" y="120.7">LD1</text>
<text x="94.7" y="124.2">LED</text>
<text x="108.7" y="122.5">R11</text>
<text x="114" y="122.5">1K</text>
<text x="122.7" y="124.2">Q1</text>
<text x="122.7" y="126">BC547</text>
<text x="133.3" y="120.7">D2</text>
<text x="133.3" y="126">LED</text>
<text x="151.6" y="122.7">CON4</text>
<text x="168.3" y="126">AT24C02</text>
<text x="54.1" y="130.8" transform="rotate(-90 54.1 130.8)">100uF-25V</text>
<text x="87.5" y="129.7" transform="rotate(-90 87.5 129.7)">10uF-25V</text>
</g>
<g font-size="1.6" fill="#f00">
<text x="152.5" y="22.4">PC3</text>
<text x="15.8" y="24.1">RST1</text>
<text x="152.5" y="24.1">PC4</text>
<text x="152.5" y="29.4">PD7</text>
<text x="73.7" y="34.7">ADC2</text>
<text x="73.7" y="31.2">ADC0</text>
<text x="73.7" y="32.9">ADC1</text>
<text x="73.7" y="41.7">ADC6</text>
<text x="73.7" y="40">ADC5</text>
<text x="73.7" y="38.2">ADC4</text>
<text x="73.7" y="36.4">ADC3</text>
<text x="73.7" y="43.4">ADC7</text>
<text x="73.7" y="46.9">SCL</text>
<text x="89.4" y="45.4">PD7</text>
<text x="108.7" y="46.9">PB3</text>
<text x="108.7" y="45.2">PB2</text>
<text x="40.3" y="52.2">PB1</text>
<text x="40.3" y="53.9">PB2</text>
<text x="40.3" y="50.5">PB0</text>
<text x="73.7" y="53.9">PC4</text>
<text x="73.7" y="52.2">PC3</text>
<text x="73.7" y="48.7">SDA</text>
<text x="73.7" y="50.5">PC2</text>
<text x="40.3" y="57.5">PB4</text>
<text x="40.3" y="59.2">PB5</text>
<text x="40.3" y="55.7">PB3</text>
<text x="73.7" y="55.7">PC5</text>
<text x="73.7" y="57.5">PC6</text>
<text x="73.7" y="59.2">PC7</text>
<text x="108.7" y="57.5">PB4</text>
<text x="108.7" y="59.2">PB5</text>
<text x="170" y="59.2">PB0</text>
<text x="33.4" y="62.7">SCK</text>
<text x="40.3" y="61">PB6</text>
<text x="40.3" y="62.7">PB7</text>
<text x="73.7" y="64.4">RXD</text>
<text x="108.7" y="61">PB6</text>
<text x="108.7" y="62.7">PB7</text>
<text x="156" y="61">ADC0</text>
<text x="170" y="61">PB1</text>
<text x="38.6" y="69.8">RST1</text>
<text x="73.7" y="66.2">TXD</text>
<text x="73.7" y="69.8">PD3</text>
<text x="73.7" y="71.6">PD4</text>
<text x="73.7" y="68">PD2</text>
<text x="73.7" y="76.7">PD7</text>
<text x="73.7" y="73.4">PD5</text>
<text x="73.7" y="75">PD6</text>
<text x="15.8" y="85.5">PD2</text>
<text x="36.8" y="85.5">PD3</text>
<text x="103.5" y="87.3">PD6</text>
<text x="142" y="85.5">PD4</text>
<text x="163" y="85.5">ADC1</text>
<text x="131.5" y="106.7">PC0</text>
<text x="143.8" y="115.3">TXD</text>
<text x="143.8" y="117">RXD</text>
<text x="159.5" y="117">PC5</text>
<text x="159.5" y="118.8">PC6</text>
<text x="103.5" y="124">PC1</text>
</g>
<g font-size="1.6" fill="#004080">
<text x="165.6" y="20.1">IN1</text>
<text x="165.6" y="21.8">IN2</text>
<text x="165.6" y="23.5">IN3</text>
<text x="169.1" y="20.4" transform="rotate(-90 169.1 20.4)">VS</text>
<text x="172.6" y="21.4" transform="rotate(-90 172.6 21.4)">VSS</text>
<text x="173.7" y="20.1">OUT1</text>
<text x="173.7" y="21.8">OUT2</text>
<text x="173.7" y="23.5">OUT3</text>
<text x="165.6" y="25.3">IN4</text>
<text x="165.6" y="28.9">EN1</text>
<text x="173.7" y="25.3">OUT4</text>
<text x="51.6" y="34.9" transform="rotate(-90 51.6 34.9)">AVCC</text>
<text x="56.9" y="33.9" transform="rotate(-90 56.9 33.9)">VCC</text>
<text x="59" y="32.3">(ADC0)PA0</text>
<text x="59" y="34.1">(ADC1)PA1</text>
<text x="59" y="35.8">(ADC2)PA2</text>
<text x="165.6" y="30.6">EN2</text>
<text x="167.3" y="36" transform="rotate(-90 167.3 36)">GND</text>
<text x="170.8" y="36" transform="rotate(-90 170.8 36)">GND</text>
<text x="174.3" y="36" transform="rotate(-90 174.3 36)">GND</text>
<text x="177.8" y="36" transform="rotate(-90 177.8 36)">GND</text>
<text x="48.2" y="41.1">XTAL1</text>
<text x="59" y="37.6">(ADC3)PA3</text>
<text x="59" y="39.4">(ADC4)PA4</text>
<text x="59" y="41.1">(ADC5)PA5</text>
<text x="48.2" y="42.8">XTAL2</text>
<text x="59" y="42.8">(ADC6)PA6</text>
<text x="59" y="44.6">(ADC7)PA7</text>
<text x="48.2" y="51.6">PB0</text>
<text x="48.2" y="53.3">PB1</text>
<text x="48.2" y="48.1">AREF</text>
<text x="59.9" y="49.9">(SDA)PC1</text>
<text x="60" y="51.6">(TCK)PC2</text>
<text x="60.1" y="48.1">(SCL)PC0</text>
<text x="64.3" y="53.3">PC3</text>
<text x="48.2" y="55.1">(AIN0)PB2</text>
<text x="48.2" y="56.9">(AIN1)PB3</text>
<text x="48.2" y="58.6">PB4</text>
<text x="64.3" y="55.1">PC4</text>
<text x="64.3" y="56.9">PC5</text>
<text x="64.3" y="58.6">PC6</text>
<text x="177.9" y="58.6">1</text>
<text x="48.2" y="60.4">PB5</text>
<text x="48.2" y="62.1">PB6</text>
<text x="48.2" y="63.9">(SCK)PB7</text>
<text x="59.9" y="65.6">(RXD)PD0</text>
<text x="64.3" y="60.4">PC7</text>
<text x="177.9" y="60.4">2</text>
<text x="177.9" y="62.1">3</text>
<text x="177.9" y="63.9">4</text>
<text x="48.2" y="70.9">RESET</text>
<text x="59.8" y="69.2">(INT0)PD2</text>
<text x="59.8" y="70.9">(INT1)PD3</text>
<text x="60" y="67.4">(TXD)PD1</text>
<text x="58.8" y="72.6">(OC1B)PD4</text>
<text x="58.8" y="74.4">(OC1A)PD5</text>
<text x="59.6" y="76.1">(ICP1)PD6</text>
<text x="59.9" y="77.9">(OC2)PD7</text>
<text x="49.9" y="79.8" transform="rotate(-90 49.9 79.8)">AGND</text>
<text x="51.6" y="79.8" transform="rotate(-90 51.6 79.8)">GND</text>
<text x="64" y="107.7">VIN</text>
<text x="70" y="107.7">VOUT</text>
<text x="69.2" y="109.6" transform="rotate(-90 69.2 109.6)">GND</text>
<text x="184" y="112.9">WP</text>
<text x="151.6" y="114.7">1</text>
<text x="151.6" y="116.5">2</text>
<text x="151.6" y="118.2">3</text>
<text x="151.6" y="120">4</text>
<text x="177.9" y="118.2">SDA</text>
<text x="177.9" y="120">SCL</text>
<text x="183" y="114.5" transform="rotate(-90 183 114.5)">VCC</text>
<text x="184.7" y="120">A0</text>
<text x="184.7" y="118.2">A1</text>
<text x="184.7" y="116.5">A2</text>
<text x="183" y="123.6" transform="rotate(-90 183 123.6)">GND</text>
</g>
<g font-size="1.3">
<text x="22.4" y="1.4">5</text>
<text x="63.8" y="1.4">4</text>
<text x="105.2" y="1.4">3</text>
<text x="146.5" y="1.4">2</text>
<text x="187.9" y="1.4">1</text>
<text x=".5" y="20">D</text>
<text x="209.1" y="20">D</text>
<text x=".5" y="54.1">C</text>
<text x="209.1" y="54.1">C</text>
<text x=".5" y="88.3">B</text>
<text x="209.1" y="88.3">B</text>
<text x=".5" y="122.5">A</text>
<text x="209.1" y="122.5">A</text>
<text x="22.4" y="140">5</text>
<text x="63.8" y="140">4</text>
<text x="105.2" y="140">3</text>
<text x="146.5" y="140">2</text>
<text x="187.9" y="140">1</text>
</g>
</svg>
